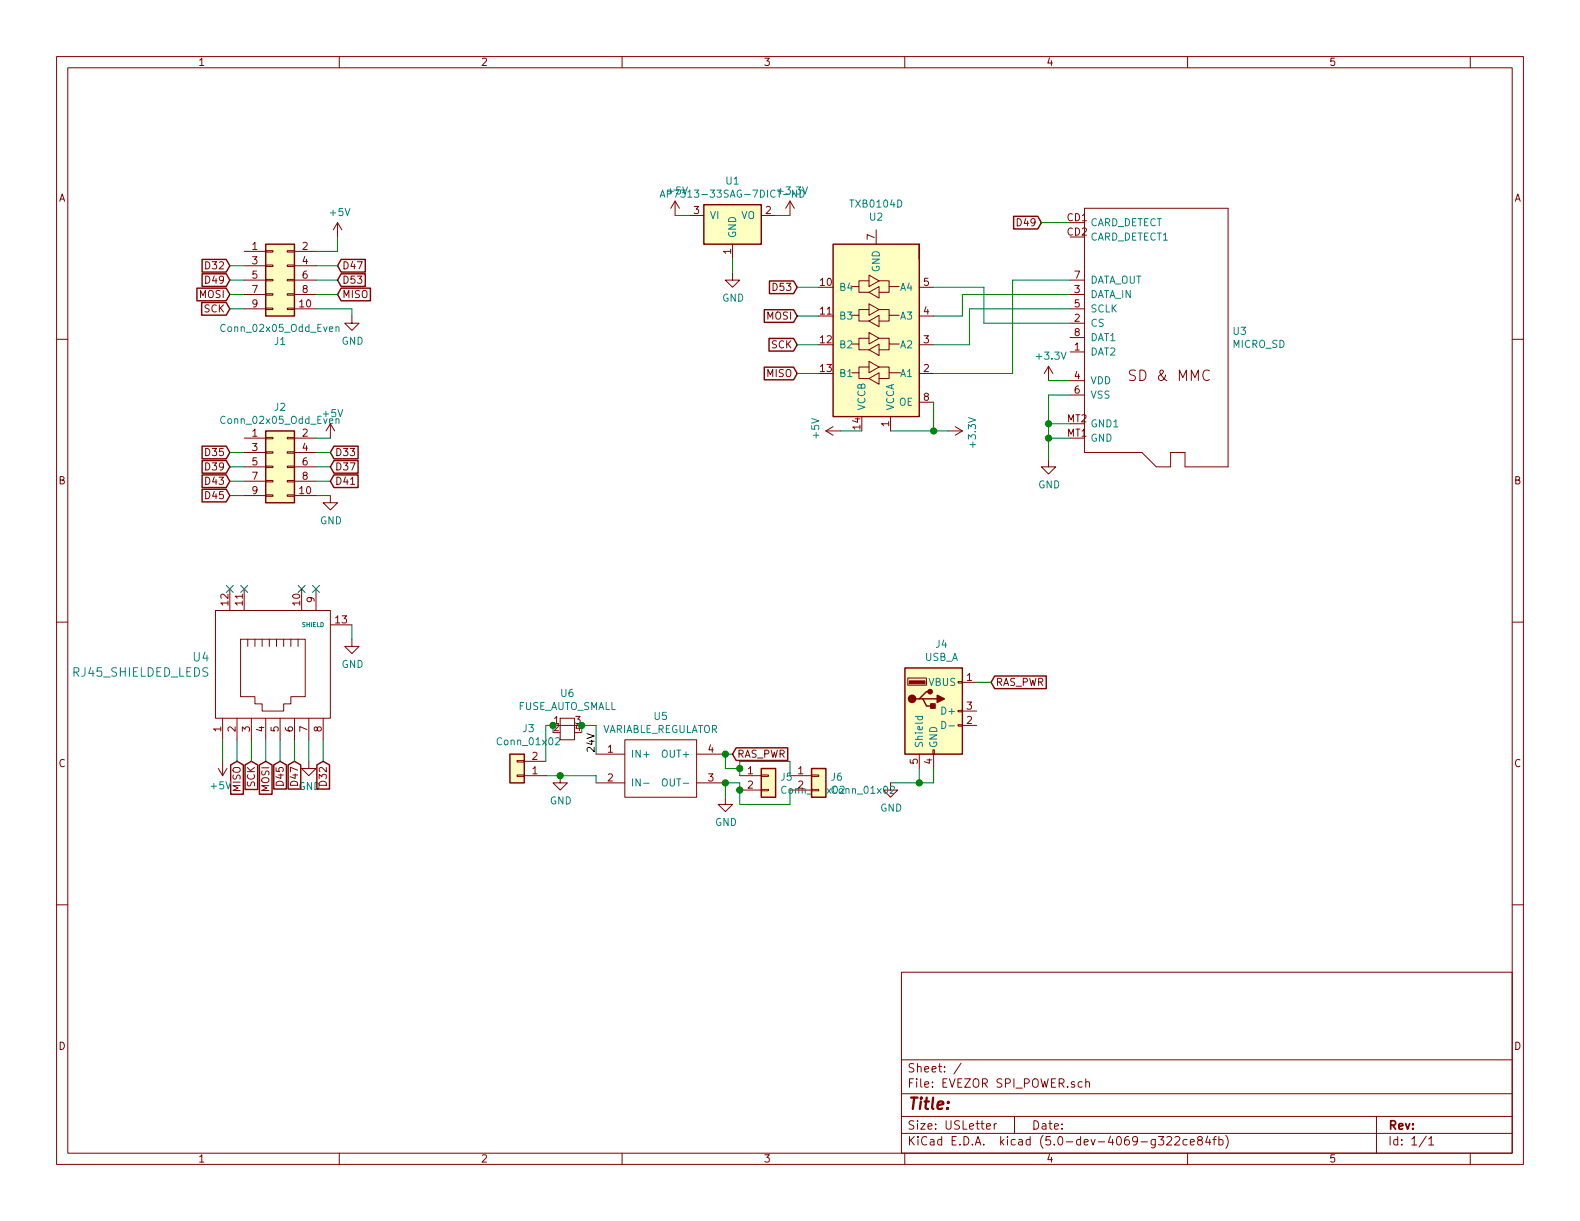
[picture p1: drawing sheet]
<svg xmlns="http://www.w3.org/2000/svg" width="279mm" height="216mm" viewBox="0 0 279 216" stroke-linecap="round" stroke-linejoin="round" font-family="sans-serif">
<g fill="none" stroke="#840000" stroke-width=".18">
<path d="M10 10h259.4v195.9h-259.4zM12 12h255.4v191.9h-255.4zM60 10v2M110 10v2M160 10v2M210 10v2M260 10v2M59.7 39.4l-.8 1.2M59.7 39.4v2.5M59.7 39.4l.8 1.2M119.4 35.6l-.8 1.2M119.4 35.6v2.5"/>
<path d="M119.4 35.6l.7 1.2M121.9 38.1h2.6M134.6 38.1h2.6M139.7 35.6l-.8 1.2M139.7 35.6v2.5M139.7 35.6l.8 1.2M191.8 36.8h25.4v45.8h-7.7v-2.6h-2.5v2.6h-2.5l-2.6-2.6h-10.1zM10 60h2M43.2 44.5h3.8M43.2 47h3.8M43.2 49.5h3.8M43.2 52.1h3.8"/>
<path d="M43.2 54.6h3.8M47 54.5h1.3v.2h-1.3zM47 51.9h1.3v.3h-1.3zM47 49.4h1.3v.3h-1.3zM47 46.9h1.3v.2h-1.3zM47 44.3h1.3v.3h-1.3zM50.8 54.5h1.3v.2h-1.3zM50.8 51.9h1.3v.3h-1.3zM50.8 49.4h1.3v.3h-1.3zM50.8 46.9h1.3v.2h-1.3zM50.8 44.3h1.3v.3h-1.3zM52.1 44.5h3.8"/>
<path d="M52.1 47h3.8M52.1 49.5h3.8M52.1 52.1h3.8M52.1 54.6h3.8M62.2 55.9v1.3h1.3l-1.3 1.2-1.2-1.2h1.2M129.5 48.3v1.2h1.3l-1.3 1.3-1.2-1.3h1.2M129.5 43.2v2.5M150.6 50.7h1.3v1h1.8M150.6 55.8h1.3v1h1.8M153.7 49.7h-1.8v1M153.7 54.7h-1.8v1.1M153.7 59.8h-1.8v1"/>
<path d="M153.7 48.6l1.7 1.1-1.7 1zM153.7 53.7l1.7 1-1.7 1.1zM153.7 58.8l1.7 1-1.7 1zM153.7 51.7l1.7-1v2zM153.7 56.8l1.7-1v2zM154.9 40.6v2.6M155.4 49.7h1.8v1h1.8M155.4 54.7h1.8v1.1h1.8M155.4 59.8h1.8v1h1.8M157.2 50.7v1h-1.8M157.2 55.8v1h-1.8M162.6 55.9h2.5"/>
<path d="M162.6 50.8h2.5M189.2 49.5h2.6M189.2 52.1h2.6M189.2 54.6h2.6M189.2 57.2h2.6M189.2 59.7h2.6M267.4 60h2M43.2 77.5h3.8M47 79.9h1.3v.2h-1.3zM47 77.3h1.3v.3h-1.3zM50.8 79.9h1.3v.2h-1.3zM50.8 77.3h1.3v.3h-1.3z"/>
<path d="M52.1 77.5h3.8M58.4 74.9l-.7 1.3M58.4 74.9v2.6M58.4 74.9l.8 1.3M146 76.2h2.6M146 76.2l1.3 .8M147.3 75.4l-1.3 .8M150.6 60.8h1.3v1h1.8M150.6 65.9h1.3v1h1.8M153.7 64.9h-1.8v1M153.7 63.9l1.7 1-1.7 1zM153.7 61.8l1.7-1v2.1z"/>
<path d="M153.7 66.9l1.7-1v2zM155.4 64.9h1.8v1h2.1M157.2 60.8v1h-1.8M157.2 65.9v1h-1.8M157.5 73.7v2.5M162.6 66h2.5M162.6 61h2.5M162.6 71.1h2.5M167.6 76.2h2.6M168.9 75.4l1.3 .8M170.2 76.2l-1.3 .8M185.4 64.8l-.7 1.2"/>
<path d="M185.4 64.8v2.5M185.4 64.8l.8 1.2M189.2 62.2h2.6M189.2 67.3h2.6M189.2 69.9h2.6M43.2 80h3.8M43.2 82.6h3.8M43.2 85.1h3.8M43.2 87.6h3.8M47 87.5h1.3v.3h-1.3zM47 85h1.3v.2h-1.3zM47 82.4h1.3v.3h-1.3z"/>
<path d="M50.8 87.5h1.3v.3h-1.3zM50.8 85h1.3v.2h-1.3zM50.8 82.4h1.3v.3h-1.3zM52.1 80h3.8M52.1 82.6h3.8M52.1 85.1h3.8M52.1 87.6h3.8M58.4 87.6v1.3h1.3l-1.3 1.3-1.3-1.3h1.3M185.4 81.3v1.3h1.3l-1.3 1.2-1.3-1.2h1.3M10 110h2M38.1 108h20.3v19h-20.3zM40.6 104.1v3.9"/>
<path d="M42.5 113h11.5v10.2h-2.6v1.3h-1.2v1.2h-3.8v-1.2h-1.3v-1.3h-2.6zM43.2 104.1v3.9M43.8 113v1.3M45.1 113v1.3M46.4 113v1.3M47.6 113v1.3M48.9 113v1.3M50.2 113v1.3M51.4 113v1.3M52.7 113v1.3M53.3 104.1v3.9M55.9 104.1v3.9"/>
<path d="M58.4 110.5h3.8M62.2 113v1.3h1.3l-1.3 1.3-1.2-1.3h1.2M160.5 119.9h3.3v1.3h-3.3zM267.4 110h2M38.6 135.9l.8 1.3M39.4 127v3.8M39.4 134.6v2.6M40.1 135.9l-.7 1.3M41.9 127v3.8M44.4 127v3.8M47 127v3.8M49.5 127v3.8"/>
<path d="M52.1 127v3.8M54.6 134.6v1.3h1.3l-1.3 1.3-1.3-1.3h1.3M54.6 127v3.8M57.1 127v3.8M91.4 134.5h1.3v.2h-1.3zM91.4 137h1.3v.3h-1.3zM92.7 137.2h3.8M92.7 134.6h3.8M99.1 137.2v1.2h1.2l-1.2 1.3-1.3-1.3h1.3M99.1 127h2.5v3.8h-2.5zM99.1 128.3h2.5M105.4 133.4h5.1"/>
<path d="M105.4 138.4h5.1M110.5 130.8h12.7v10.2h-12.7zM123.2 133.4h5.1M123.2 138.4h5.1M130.8 137.2h3.8M130.8 139.7h3.8M134.6 139.6h1.3v.2h-1.3zM134.6 137h1.3v.3h-1.3zM139.7 137.2h3.8M139.7 139.7h3.8M143.5 137h1.3v.3h-1.3zM157.5 138.4v1.3h1.2l-1.2 1.3-1.3-1.3h1.3"/>
<path d="M162.6 133.4v2.5M165 132.6h.2v.8h-.2zM165.1 133.4v2.5M169.4 128.1h.8v.3h-.8zM169.4 125.6h.8v.3h-.8zM169.4 120.5h.8v.3h-.8zM170.2 120.7h2.5M170.2 128.3h2.5M170.2 125.7h2.5M10 160h2M128.3 141v1.2h1.2l-1.2 1.3-1.3-1.3h1.3M267.4 160h2"/>
<path d="M159.4 171.9h108v32h-108zM159.4 197.4h108M159.4 193.4h108M159.4 187.4h108M170 188l-1.3 1.9M174.4 199.2l.8-.2-.1-.2-.4-.1-.3 .2 .1 .7h.6M175.8 198.7v1M176.2 198.7l-.3 .1-.1 .2M179.4 197.4v3M191.4 191.3h-.5l-.2 .2v.6l.2 .2 .5-.1M192 191.4l.1-.1a.37 .37 0 0 1 .6 .2v.8M192 190.8v1.5"/>
<path d="M243.4 197.4v6.5M60 203.9v2M110 203.9v2M159.4 200.4h108M160 203.9v2M204.9 201h.9l-.5 .5 .4 .2v.6l-.2 .2-.6-.2M206.3 201.1l.3-.1h.3l.3 .4-.9 1.1h.9M207.8 201.1l.2-.1h.4l.2 .4-.9 1.1h.9M209.9 201.5h-.4l-.3 .3 .1 .5 .2 .2 .4-.1M210 203.9v2M210.5 202l.7-.2-.1-.3h-.4l-.2 .2 .1 .7h.5M212.1 201.6l-.3-.1v-.4a.48 .48 0 0 1 .7-.1l.1 .2-.1 .3-.6 .2-.1 .2v.4l.3 .2h.2l.3-.3v-.3l-.3-.3"/>
<path d="M213.6 200.9l-.4 1.1h.9M213.9 201.5v1M214.5 201.5h.6M215.1 201l-.4 .2v1.3M215.5 201.5h.5l.3 .3-.1 .5-.2 .2-.5-.1M215.5 201v1.5M216.8 200.8a1.71 1.71 0 0 1 0 2.2M252.2 200.9l-1.2 1.9M252.7 201.4l.4-.4v1.5M252.7 202.5h.8M260 203.9v2"/>
</g>
<g fill="#ffffc2" stroke="#ffffc2" stroke-width=".18">
<path d="M47 43.2h5.1v12.7h-5.1z"/>
<path d="M47 76.2h5.1v12.7h-5.1z"/>
<path d="M147.3 43.2h15.3v30.5h-15.3z"/>
<path d="M124.5 36.2h10.1v7h-10.1z"/>
<path d="M160 118.1h10.2v15.3h-10.2z"/>
<path d="M90.2 133.4h2.5v5h-2.5z"/>
<path d="M134.6 135.9h2.6v5.1h-2.6z"/>
<path d="M143.5 135.9h2.5v5.1h-2.5z"/>
</g>
<g fill="none" stroke="#840000" stroke-width=".25">
<path d="M124.5 36.2h10.1v7h-10.1zM179.2 38.3h4.3l.6 1.1-.6 1.1h-4.3zM34.8 51h5.2l.6 1.1-.6 1.1h-5.2zM35.7 53.5h4.3l.6 1.1-.6 1.1h-4.3zM35.7 48.4h4.3l.6 1.1-.6 1.1h-4.3zM35.7 45.9h4.3l.6 1.1-.6 1.1h-4.3zM47 43.2h5.1v12.7h-5.1zM60.3 48.4h4.3v2.2h-4.3l-.6-1.1zM60.3 51h5.2v2.2h-5.2l-.6-1.1zM60.3 45.9h4.3v2.2h-4.3l-.6-1.1zM135.2 54.8h5.1l.7 1.1-.7 1.1h-5.1zM136 59.8h4.3l.7 1.2-.7 1.1h-4.3z"/>
<path d="M136.1 49.7h4.2l.7 1.1-.7 1.1h-4.2zM147.3 43.2h15.3v30.5h-15.3zM162.6 43.2v2.5zM35.7 78.9h4.3l.6 1.1-.6 1.1h-4.3zM47 76.2h5.1v12.7h-5.1zM59.1 78.9h4.2v2.2h-4.2l-.7-1.1zM135.2 64.9h5.1l.7 1.1-.7 1.2h-5.1zM35.7 84h4.3l.6 1.1-.6 1.1h-4.3zM35.7 81.4h4.3l.6 1.2-.6 1.1h-4.3zM35.7 86.5h4.3l.6 1.1-.6 1.1h-4.3zM59.1 81.4h4.2v2.3h-4.2l-.7-1.1zM59.1 84h4.2v2.2h-4.2l-.7-1.1z"/>
<path d="M160 118.1h10.2v15.3h-10.2zM175.9 119.5h9.1v2.3h-9.1l-.6-1.1zM40.8 135.3l1.1-.7 1.1 .7v5.1h-2.2zM43.3 135.3l1.1-.7 1.2 .7v4.3h-2.3zM45.9 135.3l1.1-.7 1.1 .7v5.1h-2.2zM48.4 135.3l1.1-.7 1.1 .7v4.2h-2.2zM51 135.3l1.1-.7 1.1 .7v4.2h-2.2zM56 135.3l1.1-.7 1.2 .7v4.2h-2.3zM90.2 133.4h2.5v5h-2.5zM130.2 132.2h9.1v2.3h-9.1l-.7-1.1zM134.6 135.9h2.6v5.1h-2.6zM143.5 135.9h2.5v5.1h-2.5z"/>
<path d="M162.6 123.6h.6l.6 1.2h1.3M163.2 123.6h2.5M164.5 122.3h-.7l-1.2 1.3h-.7"/>
</g>
<g fill="none" stroke="#008484" stroke-width=".18">
<path d="M116.7 34.9l.5-1.3 .4 1.3M116.9 34.5h.6M59.4 57.9l.2-.1h.3v.8M59.4 57.8v.8M59.4 74.2l.2-.2 .3 .1v.8M59.4 74v.9M98.2 130.6l.5-.2 .3 .4-.1 .2-.7 .7h.8M113.8 138.5h1M117.2 137.9l.2-.2a.47 .47 0 0 1 .6 .5l-.1 .6-.2 .2-.4-.1a1 1 0 0 1-.1-1zM157.5 139.1l.4-.1 .3 .4-.1 .2-.7 .7h.8M161.8 126.7h1.3M162.3 126.7v.4l.2 .2 .6-.1v-.5"/>
<path d="M166.5 127.6a.64 .64 0 0 1 .8 .6 .64 .64 0 0 1-.8 .6zM167.8 128.3h1"/>
</g>
<g fill="none" stroke="#008400" stroke-width=".18">
<path d="M119.4 38.1h2.5M137.2 38.1h2.5M184.1 39.4h5.1M40.6 52.1h2.6M40.6 54.6h2.6M40.6 49.5h2.6M40.6 47h2.6M55.9 54.6h6.3v1.3M55.9 52.1h3.8M55.9 49.5h3.8M55.9 47h3.8M59.7 41.9v2.6h-3.8"/>
<path d="M129.5 45.7v2.6M141 55.9h3.8M141 50.8h3.8M165.1 50.8h8.9v6.4h15.2M189.2 52.1h-19v3.8h-5.1M189.2 54.6h-17.8v6.4h-6.3M189.2 49.5h-10.1v16.5h-14M55.9 77.5h2.5M141 61h3.8M141 66h3.8M148.6 76.2h3.8M157.5 76.2h10.1"/>
<path d="M165.1 71.1v5.1M185.4 67.3h3.8M185.4 74.9h3.8M185.4 77.5h3.8M189.2 69.9h-3.8v11.4M40.6 85.1h2.6M40.6 82.6h2.6M40.6 80h2.6M40.6 87.6h2.6M55.9 85.1h2.5M55.9 82.6h2.5M55.9 80h2.5"/>
<path d="M55.9 87.6h2.5M62.2 110.5v2.5M39.4 130.8v3.8M41.9 130.8v3.8M44.4 130.8v3.8M47 130.8v3.8M49.5 130.8v3.8M52.1 130.8v3.8M54.6 130.8v3.8M57.1 130.8v3.8M96.5 137.2h8.9v1.2M97.8 128.3h-1.3v6.3"/>
<path d="M102.9 128.3h2.5v5.1M129.5 133.4h-1.2v2.5h2.5M130.8 137.2v-2.6h8.9v2.6M139.7 139.7v2.5h-8.9v-3.8h-2.5v2.6M162.6 135.9v2.5M165.1 135.9v2.5h-7.6M172.7 120.7h2.6"/>
</g>
<g fill="#008400" stroke="#008400" stroke-width=".25">
<circle cx="185.4" cy="74.9" r=".51"/>
<circle cx="185.4" cy="77.5" r=".51"/>
<circle cx="165.1" cy="76.2" r=".51"/>
<circle cx="162.6" cy="138.4" r=".51"/>
<circle cx="99.1" cy="137.2" r=".51"/>
<circle cx="97.8" cy="128.3" r=".51"/>
<circle cx="102.9" cy="128.3" r=".51"/>
<circle cx="128.3" cy="138.4" r=".51"/>
<circle cx="128.3" cy="133.4" r=".51"/>
<circle cx="130.8" cy="135.9" r=".51"/>
<circle cx="130.8" cy="139.7" r=".51"/>
</g>
<path d="M40 103.5l1.2 1.2M41.2 103.5l-1.2 1.2M42.6 103.5l1.2 1.2M43.8 103.5l-1.2 1.2M52.7 103.5l1.2 1.2M53.9 103.5l-1.2 1.2M55.3 103.5l1.2 1.2M56.5 103.5l-1.2 1.2" fill="none" stroke="#000084" stroke-width=".18"/>
<g fill="#840000" stroke="#840000" stroke-width=".25">
<path d="M164.6 124.5h.8v.7h-.8z"/>
<path d="M165.7 122.9l1.3 .7-1.3 .6z"/>
<circle cx="161.3" cy="123.6" r=".63"/>
<circle cx="164.5" cy="122.3" r=".38"/>
</g>
<path d="M160.8 120.4h2.8v.5h-2.8z" fill="#840000" stroke="#840000" stroke-width=".18"/>
<text font-size="2.8" fill="#840000" x="160.4" y="196.2">Title:</text>
<text font-size="2.6" fill="#840000" x="200.3" y="67.4">SD &amp; MMC</text>
<g font-size="2.1" fill="#008484">
<text x="13" y="119.7">RJ45_SHIELDED_LEDS</text>
<text x="34.2" y="117">U4</text>
</g>
<g font-size="2.1" fill="#840000">
<text x="160.4" y="189.6">Sheet: /</text>
<text x="160.4" y="192.3">File: EVEZOR SPI_POWER.sch</text>
<text x="160.4" y="202.5">KiCad E.D.A. kicad (5.0-dev-4069-g322ce84fb)</text>
<text x="160.4" y="199.7">Size: USLetter</text>
<text x="182.4" y="199.7">Date:</text>
<text x="245.4" y="199.7">Rev:</text>
<text x="245.4" y="202.5">Id: 1/1</text>
</g>
<g font-size="1.8" fill="#840000">
<text x="35" y="11.6">1</text>
<text x="85" y="11.6">2</text>
<text x="135" y="11.6">3</text>
<text x="185" y="11.6">4</text>
<text x="235" y="11.6">5</text>
<text x="10.4" y="35.6">A</text>
<text x="267.8" y="35.6">A</text>
<text x="122.7" y="37.8">3</text>
<text x="135.4" y="37.8">2</text>
<text x="180.1" y="40">D49</text>
<text x="188.7" y="39.1">CD1</text>
<text x="188.7" y="41.7">CD2</text>
<text x="36.6" y="47.6">D32</text>
<text x="44.6" y="44.2">1</text>
<text x="44.6" y="46.7">3</text>
<text x="53.5" y="44.2">2</text>
<text x="53.5" y="46.7">4</text>
<text x="60.5" y="47.6">D47</text>
<text x="129.3" y="44.9" transform="rotate(-90 129.3 44.9)">1</text>
<text x="154.7" y="42.4" transform="rotate(-90 154.7 42.4)">7</text>
<text x="35.3" y="52.7">MOSI</text>
<text x="36.6" y="50.2">D49</text>
<text x="44.6" y="49.3">5</text>
<text x="44.6" y="51.8">7</text>
<text x="53.5" y="49.3">6</text>
<text x="53.5" y="51.8">8</text>
<text x="60.5" y="50.2">D53</text>
<text x="60.5" y="52.7">MISO</text>
<text x="136.9" y="51.4">D53</text>
<text x="145.1" y="50.5">10</text>
<text x="163.3" y="50.5">5</text>
<text x="190" y="51.8">3</text>
<text x="190" y="49.3">7</text>
<text x="36.1" y="55.2">SCK</text>
<text x="44.6" y="54.4">9</text>
<text x="53" y="54.4">10</text>
<text x="135.7" y="56.5">MOSI</text>
<text x="145.1" y="55.6">11</text>
<text x="163.3" y="55.6">4</text>
<text x="190" y="56.9">2</text>
<text x="190" y="54.4">5</text>
<text x="190" y="59.4">8</text>
<text x="136.4" y="61.6">SCK</text>
<text x="145.1" y="60.7">12</text>
<text x="145.1" y="65.8">13</text>
<text x="163.3" y="65.8">2</text>
<text x="163.3" y="60.7">3</text>
<text x="190" y="62">1</text>
<text x="135.7" y="66.7">MISO</text>
<text x="163.3" y="70.9">8</text>
<text x="190" y="67.1">4</text>
<text x="190" y="69.6">6</text>
<text x="44.6" y="77.2">1</text>
<text x="53.5" y="77.2">2</text>
<text x="152.1" y="75.9" transform="rotate(-90 152.1 75.9)">14</text>
<text x="157.2" y="75.4" transform="rotate(-90 157.2 75.4)">1</text>
<text x="188.7" y="77.2">MT1</text>
<text x="188.7" y="74.7">MT2</text>
<text x="36.6" y="83.2">D39</text>
<text x="36.6" y="80.6">D35</text>
<text x="44.6" y="79.8">3</text>
<text x="44.6" y="82.3">5</text>
<text x="53.5" y="79.8">4</text>
<text x="53.5" y="82.3">6</text>
<text x="59.2" y="80.6">D33</text>
<text x="59.2" y="83.2">D37</text>
<text x="10.4" y="85.6">B</text>
<text x="36.6" y="85.7">D43</text>
<text x="36.6" y="88.3">D45</text>
<text x="44.6" y="84.8">7</text>
<text x="44.6" y="87.4">9</text>
<text x="53" y="87.4">10</text>
<text x="53.5" y="84.8">8</text>
<text x="59.2" y="85.7">D41</text>
<text x="267.8" y="85.6">B</text>
<text x="40.4" y="107" transform="rotate(-90 40.4 107)">12</text>
<text x="42.9" y="107" transform="rotate(-90 42.9 107)">11</text>
<text x="53.1" y="107" transform="rotate(-90 53.1 107)">10</text>
<text x="55.6" y="106.5" transform="rotate(-90 55.6 106.5)">9</text>
<text x="59.4" y="110.2">13</text>
<text x="171" y="120.4">1</text>
<text x="171" y="125.5">3</text>
<text x="176" y="121.3">RAS_PWR</text>
<text x="39.1" y="129.4" transform="rotate(-90 39.1 129.4)">1</text>
<text x="41.7" y="129.4" transform="rotate(-90 41.7 129.4)">2</text>
<text x="44.2" y="129.4" transform="rotate(-90 44.2 129.4)">3</text>
<text x="46.7" y="129.4" transform="rotate(-90 46.7 129.4)">4</text>
<text x="49.3" y="129.4" transform="rotate(-90 49.3 129.4)">5</text>
<text x="51.8" y="129.4" transform="rotate(-90 51.8 129.4)">6</text>
<text x="54.4" y="129.4" transform="rotate(-90 54.4 129.4)">7</text>
<text x="56.9" y="129.4" transform="rotate(-90 56.9 129.4)">8</text>
<text x="97.9" y="128">1</text>
<text x="101.8" y="128">3</text>
<text x="171" y="128">2</text>
<text x="10.4" y="135.6">C</text>
<text x="94.1" y="136.9">1</text>
<text x="94.1" y="134.4">2</text>
<text x="107.5" y="133.1">1</text>
<text x="125.2" y="133.1">4</text>
<text x="130.3" y="134">RAS_PWR</text>
<text x="132.2" y="136.9">1</text>
<text x="141.1" y="136.9">1</text>
<text x="162.3" y="135.1" transform="rotate(-90 162.3 135.1)">5</text>
<text x="164.8" y="135.1" transform="rotate(-90 164.8 135.1)">4</text>
<text x="267.8" y="135.6">C</text>
<text x="42.5" y="139.9" transform="rotate(-90 42.5 139.9)">MISO</text>
<text x="45.1" y="139.1" transform="rotate(-90 45.1 139.1)">SCK</text>
<text x="47.6" y="139.9" transform="rotate(-90 47.6 139.9)">MOSI</text>
<text x="50.2" y="138.7" transform="rotate(-90 50.2 138.7)">D45</text>
<text x="52.7" y="138.7" transform="rotate(-90 52.7 138.7)">D47</text>
<text x="57.8" y="138.7" transform="rotate(-90 57.8 138.7)">D32</text>
<text x="107.5" y="138.2">2</text>
<text x="125.2" y="138.2">3</text>
<text x="132.2" y="139.4">2</text>
<text x="141.1" y="139.4">2</text>
<text x="10.4" y="185.6">D</text>
<text x="267.8" y="185.6">D</text>
<text x="35" y="205.5">1</text>
<text x="85" y="205.5">2</text>
<text x="135" y="205.5">3</text>
<text x="185" y="205.5">4</text>
<text x="235" y="205.5">5</text>
</g>
<g font-size="1.8" fill="#008484">
<text x="118.2" y="34.4">+5V</text>
<text x="118.7" y="35">AP7313-33SAG-7DICT-ND</text>
<text x="128.4" y="32.6">U1</text>
<text x="137.7" y="34.4">+3.3V</text>
<text x="58.5" y="38.2">+5V</text>
<text x="125.5" y="38.7">VI</text>
<text x="131" y="38.7">VO</text>
<text x="150.6" y="36.7">TXB0104D</text>
<text x="153.8" y="39">U2</text>
<text x="192.8" y="40">CARD_DETECT</text>
<text x="130.2" y="42.2" transform="rotate(-90 130.2 42.2)">GND</text>
<text x="192.8" y="42.5">CARD_DETECT1</text>
<text x="127.7" y="53.3">GND</text>
<text x="148.3" y="51.4">B4</text>
<text x="155.6" y="48.1" transform="rotate(-90 155.6 48.1)">GND</text>
<text x="159.3" y="51.4">A4</text>
<text x="192.8" y="52.7">DATA_IN</text>
<text x="192.8" y="50.2">DATA_OUT</text>
<text x="39.5" y="58.7">Conn_02x05_Odd_Even</text>
<text x="148.3" y="56.5">B3</text>
<text x="159.3" y="56.5">A3</text>
<text x="192.8" y="57.8">CS</text>
<text x="192.8" y="55.2">SCLK</text>
<text x="218.1" y="59.2">U3</text>
<text x="48.6" y="61">J1</text>
<text x="60.4" y="61">GND</text>
<text x="148.3" y="61.6">B2</text>
<text x="159.3" y="61.6">A2</text>
<text x="183.5" y="63.6">+3.3V</text>
<text x="192.8" y="62.9">DAT2</text>
<text x="192.8" y="60.3">DAT1</text>
<text x="218" y="61.5">MICRO_SD</text>
<text x="148.3" y="66.7">B1</text>
<text x="159" y="71.8">OE</text>
<text x="159.3" y="66.7">A1</text>
<text x="192.8" y="67.9">VDD</text>
<text x="192.8" y="70.5">VSS</text>
<text x="39.5" y="75">Conn_02x05_Odd_Even</text>
<text x="48.6" y="72.6">J2</text>
<text x="57.2" y="73.8">+5V</text>
<text x="144.9" y="77.4" transform="rotate(-90 144.9 77.4)">+5V</text>
<text x="153" y="72.6" transform="rotate(-90 153 72.6)">VCCB</text>
<text x="158.1" y="72.6" transform="rotate(-90 158.1 72.6)">VCCA</text>
<text x="192.8" y="75.6">GND1</text>
<text x="172.6" y="78.9" transform="rotate(-90 172.6 78.9)">+3.3V</text>
<text x="192.8" y="78.1">GND</text>
<text x="183.6" y="86.4">GND</text>
<text x="56.6" y="92.7">GND</text>
<text x="60.4" y="118.1">GND</text>
<text x="163.5" y="116.9">USB_A</text>
<text x="165.5" y="114.6">J4</text>
<text x="91.4" y="125.6">FUSE_AUTO_SMALL</text>
<text x="99.2" y="123.2">U6</text>
<text x="164.3" y="121.3">VBUS</text>
<text x="88.2" y="131.8">Conn_01x02</text>
<text x="92.5" y="129.5">J3</text>
<text x="106.2" y="129.6">VARIABLE_REGULATOR</text>
<text x="115.7" y="127.3">U5</text>
<text x="166.9" y="126.4">D+</text>
<text x="111.5" y="134">IN+</text>
<text x="117.4" y="134">OUT+</text>
<text x="163.2" y="132.3" transform="rotate(-90 163.2 132.3)">Shield</text>
<text x="165.7" y="132.3" transform="rotate(-90 165.7 132.3)">GND</text>
<text x="37.4" y="139.6">+5V</text>
<text x="52.8" y="139.7">GND</text>
<text x="97.2" y="142.2">GND</text>
<text x="111.5" y="139.1">IN-</text>
<text x="117.9" y="139.1">OUT-</text>
<text x="138.1" y="138">J5</text>
<text x="138.6" y="140.4">Conn_01x02</text>
<text x="147" y="138">J6</text>
<text x="147.4" y="140.4">Conn_01x02</text>
<text x="155.7" y="143.5">GND</text>
<text x="126.4" y="146">GND</text>
</g>
<g font-size="1.8" fill="#008400">
<text x="97.9" y="129.3">2</text>
<text x="101.8" y="129.3">4</text>
</g>
<text font-size="1.8" x="105.2" y="132.7" transform="rotate(-90 105.2 132.7)">24V</text>
<text font-size="1.1" fill="#008484" x="53.5" y="110.9">SHIELD</text>
</svg>
